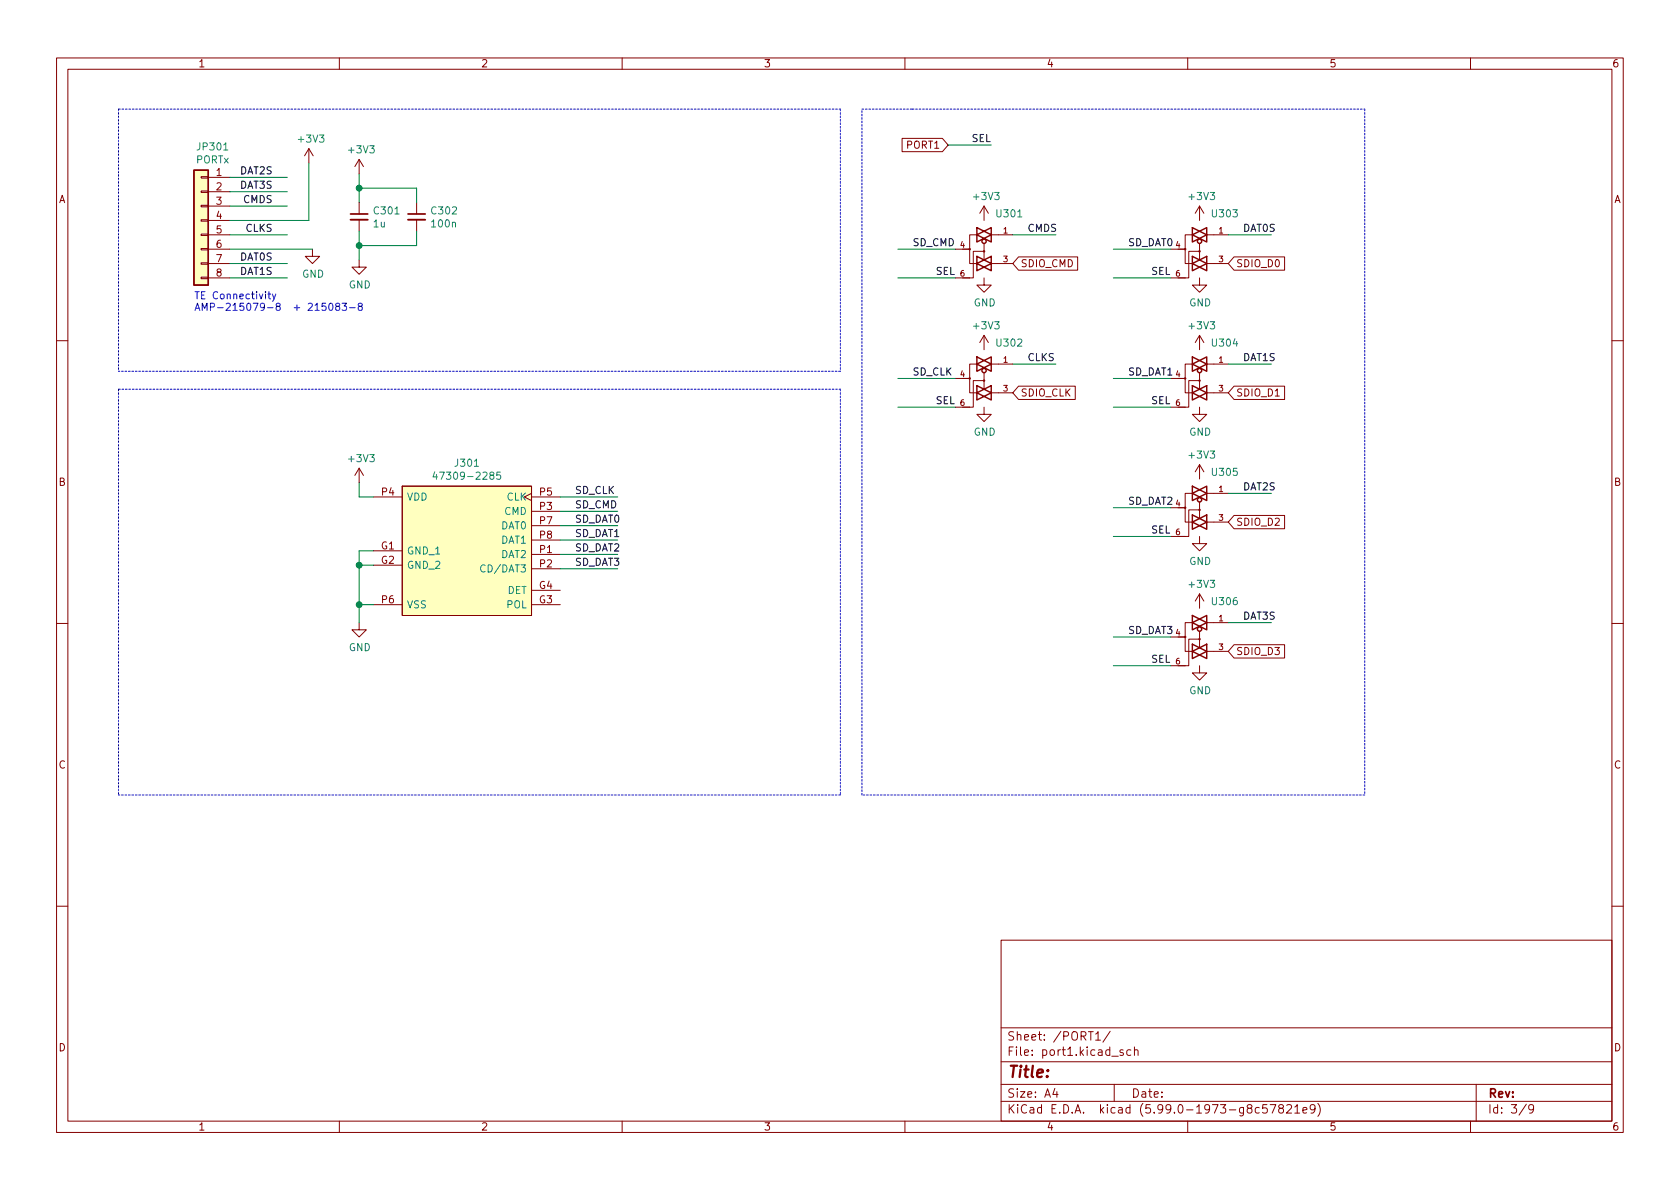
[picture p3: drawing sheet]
<svg xmlns="http://www.w3.org/2000/svg" width="297mm" height="210mm" viewBox="0 0 297 210" stroke-linecap="round" stroke-linejoin="round" font-family="sans-serif">
<g fill="none" stroke="#840000" stroke-width=".18">
<path d="M10 10.2h277v190.1h-277zM12 12.2h273v186.1h-273zM60 10.2v2M110 10.2v2M160 10.2v2M210 10.2v2M260 10.2v2M35.6 36.3h1.2v.3h-1.2zM35.6 33.8h1.2v.2h-1.2zM35.6 31.2h1.2v.3h-1.2zM35.6 38.9h1.2v.2h-1.2zM36.8 31.4h3.8"/>
<path d="M36.8 33.9h3.8M36.8 36.4h3.8M36.8 39h3.8M54.6 26.3l-.8 1.3M54.6 26.3v2.5M54.6 26.3l.8 1.3M63.5 28.2v2.5M63.5 35.8v2M63.5 38.9v2M63.5 28.2l-.8 1.3M63.5 28.2l.8 1.3M73.7 35.8v2"/>
<path d="M73.7 38.9v2M159.5 24.5h7.1l1 1.1-1 1.2h-7.1zM174 36.4l-.8 1.3M174 36.4v2.6M174 36.4l.8 1.3M212.1 36.4v2.6M212.1 36.4l-.8 1.3M212.1 36.4l.8 1.3M35.6 43.9h1.2v.3h-1.2zM35.6 46.5h1.2v.2h-1.2zM35.6 49h1.2v.3h-1.2zM35.6 41.4h1.2v.3h-1.2z"/>
<path d="M36.8 41.5h3.8M36.8 44.1h3.8M36.8 46.6h3.8M36.8 49.1h3.8M55.2 44.1v1.2h1.3l-1.3 1.3-1.2-1.3h1.2M63.5 46v1.2h1.3l-1.3 1.3-1.3-1.3h1.3M168.9 44.1h2.5M172.7 41.5h-1.3v5.1h1.3M174 49.1v1.3h1.3l-1.3 1.3-1.3-1.3h1.3M174 43v3M174 44.4h-1.9v4.7h-3.2M174 59.3v2.5"/>
<path d="M174 59.3l-.8 1.3M174 59.3l.8 1.3M175.3 41.5h3.8M175.3 46.6h3.8M180.1 45.4h10.4v2.4h-10.4l-1-1.2zM207 44.1h2.5M210.8 41.5h-1.3v5.1h1.3M212.1 49.1v1.3h1.3l-1.3 1.3-1.3-1.3h1.3M212.1 43v3M212.1 44.4h-1.9v4.7h-3.2M212.1 59.3v2.5M212.1 59.3l-.8 1.3"/>
<path d="M212.1 59.3l.8 1.3M213.4 41.5h3.8M213.4 46.6h3.8M218.2 45.4h8.9v2.4h-8.9l-1-1.2zM10 60.2h2M168.9 66.9h2.5M172.7 64.4h-1.3v5.1h1.3M174 65.9v2.9M174 67.3h-1.9v4.7h-3.2M174 72v1.3h1.3l-1.3 1.2-1.3-1.2h1.3M175.3 69.5h3.8M175.3 64.4h3.8"/>
<path d="M180.1 68.3h10v2.3h-10l-1-1.1zM207 66.9h2.5M210.8 64.4h-1.3v5.1h1.3M212.1 72v1.3h1.3l-1.3 1.2-1.3-1.2h1.3M212.1 65.9v2.9M212.1 67.3h-1.9v4.7h-3.2M213.4 69.5h3.8M213.4 64.4h3.8M218.2 68.3h8.9v2.3h-8.9l-1-1.1zM285 60.2h2M63.5 82.8v2.5M63.5 82.8l-.8 1.3"/>
<path d="M63.5 82.8l.8 1.3M66 97.4h5.1M66 99.9h5.1M66 87.9h5.1M71.1 86h22.9v22.8h-22.9zM94 87.2l-1.3 .7 1.3 .6M94 98h5.1M94 90.4h5.1M94 87.9h5.1M94 93h5.1M94 95.5h5.1M207 89.8h2.5"/>
<path d="M210.8 87.2h-1.3v5.1h1.3M212.1 88.8v2.9M212.1 90.2h-1.9v4.7h-3.2M212.1 94.9v1.2h1.3l-1.3 1.3-1.3-1.3h1.3M212.1 82.2v2.5M212.1 82.2l-.8 1.2M212.1 82.2l.8 1.2M213.4 92.3h3.8M213.4 87.2h3.8M218.2 91.1h8.9v2.4h-8.9l-1-1.2zM10 110.2h2M63.5 110.1v1.3h1.3l-1.3 1.2-1.3-1.2h1.3"/>
<path d="M66 106.9h5.1M94 106.9h5.1M94 104.4h5.1M94 100.6h5.1M207 112.6h2.5M210.8 110.1h-1.3v5.1h1.3M212.1 111.6v2.9M212.1 113h-1.9v4.7h-3.2M212.1 117.7v1.3h1.3l-1.3 1.3-1.3-1.3h1.3M212.1 105l-.8 1.3M212.1 105v2.6M212.1 105l.8 1.3"/>
<path d="M213.4 115.2h3.8M213.4 110.1h3.8M218.2 114h8.9v2.4h-8.9l-1-1.2zM285 110.2h2M10 160.2h2M177 166.3h108v32h-108zM285 160.2h2M60 198.3v2M110 198.3v2M160 198.3v2M177 194.8h108M177 191.8h108"/>
<path d="M177 187.8h108M177 181.8h108M186.5 192.5l-.4 1h1M186.9 193v1M193.7 182.9l.4-.5v1.5M193.7 183.9h.9M196.3 182.4l-1.3 1.9M197 191.8v3M198.6 185.7l-.4-.1-.2 .2 .1 .3 .5 .1v.4h-.6M199.9 185.7l-.4-.1-.3 .3v.4l.2 .3h.5M200.6 185.8l.2-.2 .3 .1 .1 .9M200.6 185.1v1.5"/>
<path d="M210 198.3v2M222.6 195.9l-.4-.1-.3 .3v.4l.2 .3h.5M224 195.3h-.7l-.1 .7 .2-.1 .5 .1 .2 .2-.1 .5-.2 .1-.6-.1M224.6 195.3h1l-.7 1.5M226.4 196l-.3-.3v-.2l.3-.2 .4 .1 .1 .2v.2l-.7 .2-.1 .3v.2l.3 .3h.2l.3-.3v-.4l-.3-.1M227.5 195.5l.6-.2 .2 .2 .1 .3-1 1h1M228.9 195.8l.5-.5v1.5M228.9 196.8h.9M230.4 196.3l.7-.1-.1-.3-.4-.1-.2 .2v.8h.6M232.5 196l-.3 .3h-.3l-.3-.3 .2-.6 .4-.1 .2 .2a.99 .99 0 0 1-.3 1.3h-.3M233 195.1a1.72 1.72 0 0 1 0 2.3M260 198.3v2"/>
<path d="M261 191.8v6.5M269.9 195.3l-1.3 1.9M271.2 196l-.3 .3h-.3l-.3-.3 .1-.6 .5-.1 .2 .2a.99 .99 0 0 1-.4 1.3h-.3"/>
<circle cx="171.4" cy="44.1" r=".13"/>
<circle cx="174" cy="44.4" r=".13"/>
<circle cx="209.5" cy="44.1" r=".13"/>
<circle cx="212.1" cy="44.4" r=".13"/>
<circle cx="171.4" cy="66.9" r=".13"/>
<circle cx="174" cy="67.3" r=".13"/>
<circle cx="209.5" cy="66.9" r=".13"/>
<circle cx="212.1" cy="67.3" r=".13"/>
<circle cx="209.5" cy="89.8" r=".13"/>
<circle cx="212.1" cy="90.2" r=".13"/>
<circle cx="209.5" cy="112.6" r=".13"/>
<circle cx="212.1" cy="113" r=".13"/>
</g>
<g fill="none" stroke="#840000" stroke-width=".25">
<path d="M34.3 30.1h2.5v20.3h-2.5zM172.7 46.6l1.3 .6-1.3 .7zM172.7 45.3l1.3 .7-1.3 .6zM172.7 41.5l1.3 .7-1.3 .6zM172.7 40.3l1.3 .6-1.3 .6zM174 47.2l1.3-.6v1.3zM174 46l1.3-.7v1.3zM174 42.2l1.3-.7v1.3zM174 40.9l1.3-.6v1.2zM210.8 46.6l1.3 .6-1.3 .7zM210.8 45.3l1.3 .7-1.3 .6zM210.8 41.5l1.3 .7-1.3 .6z"/>
<path d="M210.8 40.3l1.3 .6-1.3 .6zM212.1 47.2l1.3-.6v1.3zM212.1 46l1.3-.7v1.3zM212.1 42.2l1.3-.7v1.3zM212.1 40.9l1.3-.6v1.2zM172.7 69.5l1.3 .6-1.3 .6zM172.7 68.2l1.3 .6-1.3 .7zM172.7 64.4l1.3 .6-1.3 .7zM172.7 63.1l1.3 .6-1.3 .7zM174 70.1l1.3-.6v1.2zM174 68.8l1.3-.6v1.3zM174 65l1.3-.6v1.3z"/>
<path d="M174 63.7l1.3-.6v1.3zM210.8 69.5l1.3 .6-1.3 .6zM210.8 68.2l1.3 .6-1.3 .7zM210.8 64.4l1.3 .6-1.3 .7zM210.8 63.1l1.3 .6-1.3 .7zM212.1 70.1l1.3-.6v1.2zM212.1 68.8l1.3-.6v1.3zM212.1 65l1.3-.6v1.3zM212.1 63.7l1.3-.6v1.3zM210.8 92.3l1.3 .7-1.3 .6zM210.8 91.1l1.3 .6-1.3 .6zM210.8 87.2l1.3 .7-1.3 .6z"/>
<path d="M210.8 86l1.3 .6-1.3 .6zM212.1 93l1.3-.7v1.3zM212.1 91.7l1.3-.6v1.2zM212.1 87.9l1.3-.7v1.3zM212.1 86.6l1.3-.6v1.2zM210.8 115.2l1.3 .6-1.3 .7zM210.8 113.9l1.3 .6-1.3 .7zM210.8 110.1l1.3 .6-1.3 .7zM210.8 108.8l1.3 .7-1.3 .6zM212.1 115.8l1.3-.6v1.3zM212.1 114.5l1.3-.6v1.3zM212.1 110.7l1.3-.6v1.3z"/>
<path d="M212.1 109.5l1.3-.7v1.3z"/>
<circle cx="174" cy="42.7" r=".38"/>
<circle cx="212.1" cy="42.7" r=".38"/>
<circle cx="174" cy="65.5" r=".38"/>
<circle cx="212.1" cy="65.5" r=".38"/>
<circle cx="212.1" cy="88.4" r=".38"/>
<circle cx="212.1" cy="111.2" r=".38"/>
</g>
<g fill="#ffffbf" stroke="#ffffbf" stroke-width=".18">
<path d="M71.1 86h22.9v22.8h-22.9z"/>
<path d="M34.3 30.1h2.5v20.3h-2.5z"/>
</g>
<path d="M76.9 83.4l-.3 .9h.7M77.2 83.9v.9M88.5 83.5h-.6l-.1 .6 .2-.1h.4l.1 .2v.4l-.2 .2-.5-.2M85.8 100a.6 .6 0 0 0-.9 .4 .6 .6 0 0 0 .6 .8l.3-.2" fill="none" stroke="#008484" stroke-width=".18"/>
<path d="M62 38.9h3M72.1 38.9h3.1" fill="none" stroke="#840000" stroke-width=".33"/>
<path d="M62 37.8h3M72.1 37.8h3.1" fill="none" stroke="#840000" stroke-width=".3"/>
<path d="M47.4 52h.5M47.5 51.6v1.1l.4 .1M48.2 52l.3 .8M48.8 52l-.5 1.2-.1 .1M57.6 53.6h-.6l-.1 .6 .2-.1 .4 .1 .1 .1v.5l-.2 .1-.5-.1M58.3 53.7l.1-.1a.68 .68 0 0 1 .5 .7 .68 .68 0 0 1-.5 .6l-.1-.1-.2-.4zM59.6 54.2l-.3-.3 .1-.2 .2-.1 .3 .1 .2 .2-.1 .1-.5 .2-.2 .2 .1 .4 .2 .1h.2l.3-.2-.1-.4-.2-.1M60.5 53.6h.8l-.4 .5 .3 .1v.6l-.2 .1-.5-.1M61.8 54.4h1M63.6 54.2l-.3-.3 .1-.2 .2-.1 .3 .1 .2 .2-.1 .1-.5 .2-.2 .2v.3l.3 .2h.2l.3-.2v-.3l-.3-.2" fill="none" stroke="#0000bf" stroke-width=".18"/>
<g fill="none" stroke="#0000bf" stroke-width=".18" stroke-dasharray=".3 .3">
<path d="M21 19.3v46.4M21 19.3h127.6M148.6 19.3v46.4M152.4 19.3h8.9M161.3 19.3h80M241.3 19.3v121.3M21 68.8v71.8M21 68.8h127.6M148.6 68.8v71.8M148.6 65.7h-127.6M148.6 140.6h-127.6M152.4 140.6v-121.3"/>
<path d="M241.3 140.6h-88.9"/>
</g>
<g fill="none" stroke="#008400" stroke-width=".18">
<path d="M40.6 36.4h10.2M40.6 33.9h10.2M40.6 31.4h10.2M54.6 28.8v10.2h-14M63.5 30.7v5.1M63.5 33.3h10.2v2.5M167.6 25.6h7.7M40.6 41.5h10.2M40.6 49.1h10.2M40.6 46.6h10.2M40.6 44.1h14.6M63.5 40.9v5.1"/>
<path d="M73.7 40.9v2.5h-10.2M158.7 49.1h10.2M158.7 44.1h10.2M179.1 41.5h7.6M196.8 49.1h10.2M196.8 44.1h10.2M217.2 41.5h7.6M158.7 66.9h10.2M158.7 72h10.2M179.1 64.4h7.6M196.8 66.9h10.2M196.8 72h10.2"/>
<path d="M217.2 64.4h7.6M63.5 99.9h2.5M63.5 85.3v2.6h2.5M66 97.4h-2.5v12.7M99.1 95.5h10.1M99.1 93h10.1M99.1 90.4h10.1M99.1 98h10.1M99.1 87.9h10.1M196.8 89.8h10.2M196.8 94.9h10.2M217.2 87.2h7.6"/>
<path d="M63.5 106.9h2.5M99.1 100.6h10.1M196.8 112.6h10.2M196.8 117.7h10.2M217.2 110.1h7.6"/>
</g>
<g fill="#008400" stroke="#008400" stroke-width=".18">
<circle cx="63.5" cy="43.4" r=".51"/>
<circle cx="63.5" cy="33.3" r=".51"/>
<circle cx="63.5" cy="99.9" r=".51"/>
<circle cx="63.5" cy="106.9" r=".51"/>
</g>
<text font-size="2.8" fill="#840000" x="178" y="190.6">Title:</text>
<g font-size="2.1" fill="#840000">
<text x="178" y="184">Sheet: /PORT1/</text>
<text x="178" y="186.7">File: port1.kicad_sch</text>
<text x="178" y="196.9">KiCad E.D.A. kicad (5.99.0-1973-g8c57821e9)</text>
<text x="178" y="194.1">Size: A4</text>
<text x="200" y="194.1">Date:</text>
<text x="263" y="194.1">Rev:</text>
<text x="263" y="196.9">Id: 3/9</text>
</g>
<g font-size="1.8" fill="#840000">
<text x="35" y="11.9">1</text>
<text x="85" y="11.9">2</text>
<text x="135" y="11.9">3</text>
<text x="185" y="11.9">4</text>
<text x="235" y="11.9">5</text>
<text x="285" y="11.9">6</text>
<text x="160.4" y="26.3">PORT1</text>
<text x="10.3" y="35.9">A</text>
<text x="38.2" y="31.1">1</text>
<text x="38.2" y="33.6">2</text>
<text x="285.3" y="35.9">A</text>
<text x="38.2" y="36.2">3</text>
<text x="38.2" y="38.7">4</text>
<text x="38.2" y="41.3">5</text>
<text x="38.2" y="43.8">6</text>
<text x="38.2" y="46.3">7</text>
<text x="180.4" y="47.2">SDIO_CMD</text>
<text x="218.5" y="47.2">SDIO_D0</text>
<text x="38.2" y="48.9">8</text>
<text x="180.4" y="70.1">SDIO_CLK</text>
<text x="218.5" y="70.1">SDIO_D1</text>
<text x="10.3" y="85.9">B</text>
<text x="67.5" y="87.6">P4</text>
<text x="95.4" y="87.6">P5</text>
<text x="285.3" y="85.9">B</text>
<text x="95.4" y="90.2">P3</text>
<text x="95.4" y="92.7">P7</text>
<text x="95.4" y="95.2">P8</text>
<text x="218.5" y="93">SDIO_D2</text>
<text x="67.4" y="97.1">G1</text>
<text x="67.4" y="99.7">G2</text>
<text x="95.4" y="97.8">P1</text>
<text x="95.4" y="100.3">P2</text>
<text x="67.5" y="106.7">P6</text>
<text x="95.3" y="106.7">G3</text>
<text x="95.3" y="104.1">G4</text>
<text x="218.5" y="115.8">SDIO_D3</text>
<text x="10.3" y="135.9">C</text>
<text x="285.3" y="135.9">C</text>
<text x="10.3" y="185.9">D</text>
<text x="285.3" y="185.9">D</text>
<text x="35" y="199.9">1</text>
<text x="85" y="199.9">2</text>
<text x="135" y="199.9">3</text>
<text x="185" y="199.9">4</text>
<text x="235" y="199.9">5</text>
<text x="285" y="199.9">6</text>
</g>
<g font-size="1.8" fill="#008484">
<text x="34.6" y="28.9">PORTx</text>
<text x="35" y="26.6">JP301</text>
<text x="52.9" y="25.2">+3V3</text>
<text x="61.8" y="27.1">+3V3</text>
<text x="172.3" y="35.4">+3V3</text>
<text x="210.4" y="35.4">+3V3</text>
<text x="66.1" y="40.2">1u</text>
<text x="66.2" y="37.9">C301</text>
<text x="76.4" y="37.9">C302</text>
<text x="76.4" y="40.2">100n</text>
<text x="176.3" y="38.4">U301</text>
<text x="214.4" y="38.4">U303</text>
<text x="53.4" y="49.1">GND</text>
<text x="61.6" y="51">GND</text>
<text x="172.1" y="54.2">GND</text>
<text x="172.3" y="58.2">+3V3</text>
<text x="210.2" y="54.2">GND</text>
<text x="210.4" y="58.2">+3V3</text>
<text x="176.3" y="61.3">U302</text>
<text x="214.4" y="61.3">U304</text>
<text x="172.1" y="77">GND</text>
<text x="210.2" y="77">GND</text>
<text x="61.8" y="81.7">+3V3</text>
<text x="80.6" y="82.5">J301</text>
<text x="210.4" y="81.1">+3V3</text>
<text x="71.9" y="88.5">VDD</text>
<text x="77.8" y="84.8">47309-2285</text>
<text x="89.6" y="88.5">CLK</text>
<text x="214.4" y="84.1">U305</text>
<text x="88.6" y="93.6">DAT0</text>
<text x="89.2" y="91.1">CMD</text>
<text x="71.9" y="98">GND_1</text>
<text x="71.9" y="100.6">GND_2</text>
<text x="85.6" y="101.2">CD/DAT3</text>
<text x="88.6" y="98.7">DAT2</text>
<text x="88.6" y="96.1">DAT1</text>
<text x="210.2" y="99.9">GND</text>
<text x="71.9" y="107.6">VSS</text>
<text x="89.6" y="107.6">POL</text>
<text x="89.7" y="105">DET</text>
<text x="210.4" y="103.9">+3V3</text>
<text x="214.4" y="107">U306</text>
<text x="61.6" y="115.1">GND</text>
<text x="210.2" y="122.8">GND</text>
</g>
<g font-size="1.8">
<text x="171.8" y="25.1">SEL</text>
<text x="42.5" y="30.8">DAT2S</text>
<text x="42.5" y="33.4">DAT3S</text>
<text x="43.1" y="35.9">CMDS</text>
<text x="43.4" y="41">CLKS</text>
<text x="181.6" y="41">CMDS</text>
<text x="219.7" y="41">DAT0S</text>
<text x="42.5" y="46.1">DAT0S</text>
<text x="161.3" y="43.5">SD_CMD</text>
<text x="199.4" y="43.5">SD_DAT0</text>
<text x="42.5" y="48.6">DAT1S</text>
<text x="165.5" y="48.6">SEL</text>
<text x="203.6" y="48.6">SEL</text>
<text x="181.6" y="63.8">CLKS</text>
<text x="219.7" y="63.8">DAT1S</text>
<text x="161.3" y="66.4">SD_CLK</text>
<text x="165.5" y="71.5">SEL</text>
<text x="199.4" y="66.4">SD_DAT1</text>
<text x="203.6" y="71.5">SEL</text>
<text x="101.6" y="87.3">SD_CLK</text>
<text x="101.6" y="89.9">SD_CMD</text>
<text x="199.4" y="89.2">SD_DAT2</text>
<text x="219.7" y="86.7">DAT2S</text>
<text x="101.6" y="92.4">SD_DAT0</text>
<text x="101.6" y="95">SD_DAT1</text>
<text x="203.6" y="94.3">SEL</text>
<text x="101.6" y="97.5">SD_DAT2</text>
<text x="101.6" y="100">SD_DAT3</text>
<text x="199.4" y="112.1">SD_DAT3</text>
<text x="219.7" y="109.6">DAT3S</text>
<text x="203.6" y="117.2">SEL</text>
</g>
<g font-size="1.8" fill="#0000bf">
<text x="34.3" y="52.9">TE Connectivity</text>
<text x="34.3" y="55">AMP-215079-8 + 215083-8</text>
</g>
<g font-size="1.4" fill="#840000">
<text x="177.4" y="41.3">1</text>
<text x="215.5" y="41.3">1</text>
<text x="169.8" y="43.8">4</text>
<text x="177.4" y="46.3">3</text>
<text x="207.9" y="43.8">4</text>
<text x="215.5" y="46.3">3</text>
<text x="169.8" y="48.9">6</text>
<text x="207.9" y="48.9">6</text>
<text x="177.4" y="64.1">1</text>
<text x="215.5" y="64.1">1</text>
<text x="169.8" y="66.7">4</text>
<text x="169.8" y="71.7">6</text>
<text x="177.4" y="69.2">3</text>
<text x="207.9" y="66.7">4</text>
<text x="207.9" y="71.7">6</text>
<text x="215.5" y="69.2">3</text>
<text x="207.9" y="89.5">4</text>
<text x="215.5" y="87">1</text>
<text x="207.9" y="94.6">6</text>
<text x="215.5" y="92.1">3</text>
<text x="207.9" y="112.4">4</text>
<text x="215.5" y="109.8">1</text>
<text x="207.9" y="117.5">6</text>
<text x="215.5" y="114.9">3</text>
</g>
</svg>
